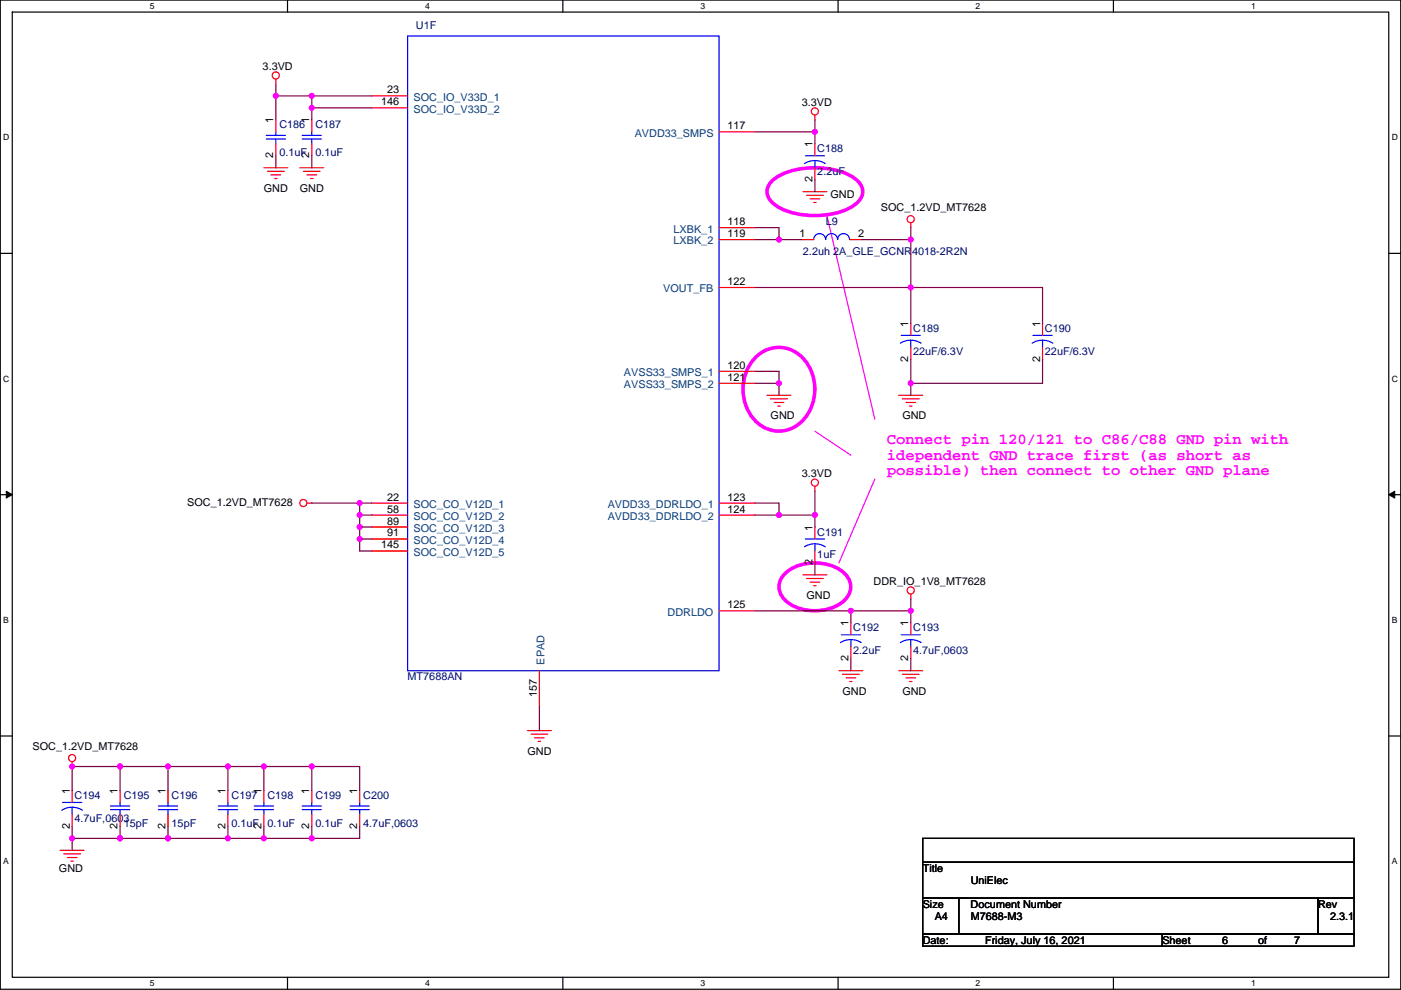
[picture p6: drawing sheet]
<svg xmlns="http://www.w3.org/2000/svg" width="297mm" height="210mm" viewBox="0 0 297 210" stroke-linecap="round" stroke-linejoin="round" font-family="sans-serif">
<path d="M.1 0h296.9v209.8h-296.9zM2.6 2.6h291.8v204.7h-291.8z" fill="none" stroke="#000" stroke-width=".25"/>
<g fill="#fff">
<path d="M31.8 .3h1v2h-1z"/>
<path d="M31.8 207.5h1v2.1h-1z"/>
</g>
<path d="M61 0v2.6M61 207.3v2.5" fill="none" stroke="#000" stroke-width=".25"/>
<g fill="#fff">
<path d="M90.1 .3h1v2h-1z"/>
<path d="M90.1 207.5h1v2.1h-1z"/>
</g>
<path d="M119.3 0v2.6M119.3 207.3v2.5" fill="none" stroke="#000" stroke-width=".25"/>
<g fill="#fff">
<path d="M148.5 .3h1v2h-1z"/>
<path d="M148.5 207.5h1v2.1h-1z"/>
</g>
<path d="M177.7 0v2.6M177.7 207.3v2.5" fill="none" stroke="#000" stroke-width=".25"/>
<g fill="#fff">
<path d="M206.9 .3h1v2h-1z"/>
<path d="M206.9 207.5h1v2.1h-1z"/>
</g>
<path d="M236.1 0v2.6M236.1 207.3v2.5" fill="none" stroke="#000" stroke-width=".25"/>
<g fill="#fff">
<path d="M265.2 .3h1v2h-1z"/>
<path d="M265.2 207.5h1v2.1h-1z"/>
<path d="M.7 28.2h1.3v2h-1.3z"/>
<path d="M295.1 28.2h1.3v2h-1.3z"/>
<path d="M.7 79.3h1.3v2.1h-1.3z"/>
<path d="M295.1 79.3h1.3v2.1h-1.3z"/>
</g>
<path d="M.1 53.7h2.5M294.4 53.7h2.6" fill="none" stroke="#000" stroke-width=".25"/>
<g fill="#fff">
<path d="M.7 130.5h1.2v2h-1.2z"/>
<path d="M295.1 130.5h1.2v2h-1.2z"/>
</g>
<path d="M.1 104.9h2.5M294.4 104.9h2.6" fill="none" stroke="#000" stroke-width=".25"/>
<path d="M1.3 104.2l1.3 .7-1.3 .7zM294.4 104.9l1.3-.7v1.4z" fill="#000" stroke="#000" stroke-width=".21"/>
<g fill="#fff">
<path d="M.7 181.7h1.2v2h-1.2z"/>
<path d="M295.1 181.7h1.2v2h-1.2z"/>
</g>
<path d="M.1 156.1h2.5M294.4 156.1h2.6M195.6 177.8h91.5v5.1h-91.5zM195.6 198.1h50.8v2.6h-50.8zM195.6 182.9h91.5v7.6h-91.5zM195.6 190.5h7.7v7.6h-7.7zM203.3 190.5h76.2v7.6h-76.2zM246.4 198.1h40.7v2.6h-40.7zM279.5 190.5h7.6v7.6h-7.6z" fill="none" stroke="#000" stroke-width=".25"/>
<path d="M163.4 38.7a11.8 11.8 0 0 1 8-3.1 15.4 15.4 0 0 1 10.1 2.5 3 3 0 0 1 0 5.1 16 16 0 0 1-12.7 2.1 9 9 0 0 1-5.8-3.3 2.78 2.78 0 0 1 .4-3.3zM160.5 75.5a7 7 0 0 1 11.2 2.6 9.6 9.6 0 0 1-3.6 12.6 7.3 7.3 0 0 1-10-4.7 9.8 9.8 0 0 1 2.4-10.5zM166.6 121.5a10.1 10.1 0 0 1 12.3 0 3.9 3.9 0 0 1-.8 6.5 10.3 10.3 0 0 1-11.5-.5 3.8 3.8 0 0 1 0-6z" fill="none" stroke="#f0f" stroke-width=".76"/>
<path d="M175.3 45.7l10.2 43.2M172.8 91.5l7.6 5M185.5 101.6l-7.6 17.8" fill="none" stroke="#f0f" stroke-width=".25"/>
<g fill="none" stroke="#f00" stroke-width=".25">
<path d="M58.5 16.8v1M55.9 35.6h5.1M56.7 36.3h3.6M57.5 37.1h2M58.2 37.9h.5M58.5 25.4v2.6M58.5 30.5v2.5M63.6 35.6h5M64.3 36.3h3.6M65.1 37.1h2M65.8 37.9h.6M66.1 25.4v2.6"/>
<path d="M66.1 30.5v2.5M78.8 20.3h7.6M78.8 22.9h7.6M152.5 28h7.6M172.8 24.4v1M172.8 30.5v2.5M172.8 35.6v2.5M152.5 50.8h7.6M152.5 48.3h7.6M170 50.8h2.5M170.2 40.7h5.1M171 41.4h3.6"/>
<path d="M171.8 42.2h2M172.5 42.9h.5M180.1 50.8h2.6M193.1 47.3v1M152.5 78.8h7.6M152.5 61h7.6M193.1 68.6v2.5M193.1 73.7v2.5M221 68.6v2.5M221 73.7v2.5M152.5 81.3h7.6M162.6 83.8h5.1"/>
<path d="M163.4 84.6h3.5M164.1 85.4h2.1M164.9 86.1h.5M190.6 83.8h5M191.3 84.6h3.6M192.1 85.4h2M192.8 86.1h.6M65.1 106.7h1M78.8 106.7h7.6M78.8 109.2h7.6M78.8 111.8h7.6M78.8 114.3h7.6"/>
<path d="M78.8 116.9h7.6M152.5 109.2h7.6M152.5 106.7h7.6M172.8 103.1v1.1M172.8 111.8v2.5M172.8 116.9v2.5M152.5 129.6h7.6M170.2 121.9h5.1M171 122.7h3.6M171.8 123.5h2M172.5 124.2h.5M180.4 132.1v2.5"/>
<path d="M180.4 137.2v2.5M193.1 126v1M193.1 132.1v2.5M193.1 137.2v2.5M111.8 155h5.1M112.6 155.7h3.5M113.3 156.5h2.1M114.1 157.2h.5M114.4 142.3v7.6M177.9 142.3h5M178.6 143h3.6M179.4 143.8h2"/>
<path d="M180.1 144.5h.6M190.6 142.3h5M191.3 143h3.6M192.1 143.8h2M192.8 144.5h.6M15.3 161.6v1M15.3 167.7v2.5M15.3 172.7v2.6M25.5 167.7v2.5M25.5 172.7v2.6M35.6 167.7v2.5M35.6 172.7v2.6"/>
<path d="M48.3 167.7v2.5M48.3 172.7v2.6M55.9 167.7v2.5M55.9 172.7v2.6M66.1 167.7v2.5M66.1 172.7v2.6M76.3 167.7v2.5M76.3 172.7v2.6M12.8 180.4h5M13.5 181.1h3.6M14.3 181.9h2M15 182.6h.6"/>
<circle cx="58.5" cy="16" r=".76"/>
<circle cx="172.8" cy="23.6" r=".76"/>
<circle cx="193.1" cy="46.5" r=".76"/>
<circle cx="64.3" cy="106.7" r=".76"/>
<circle cx="172.8" cy="102.4" r=".76"/>
<circle cx="193.1" cy="125.2" r=".76"/>
<circle cx="15.3" cy="160.8" r=".76"/>
</g>
<g fill="none" stroke="#00f" stroke-width=".25">
<path d="M86.4 7.6h66.1v134.7h-66.1zM56.4 28.7h4.1M56.4 29.5h4.1M58.5 29.5v1M58.5 28v.7M64.1 28.7h4M64.1 29.5h4M66.1 29.5v1M66.1 28v.7M170.6 34.7a4.1 4.1 0 0 1 4.4 0M170.7 33h4.1M172.8 34.1v1.5"/>
<path d="M175 50.8a1.26 1.26 0 0 0-1.2-1.2 1.26 1.26 0 0 0-1.3 1.2M177.6 50.8a1.26 1.26 0 0 0-1.3-1.2 1.26 1.26 0 0 0-1.2 1.2M180.1 50.8a1.26 1.26 0 0 0-1.2-1.2 1.26 1.26 0 0 0-1.3 1.2M190.9 72.8a4.1 4.1 0 0 1 4.4 0M191.1 71.1h4M193.1 72.2v1.5M218.8 72.8a4.1 4.1 0 0 1 4.4 0M219 71.1h4.1M221 72.2v1.5M170.6 116a4.1 4.1 0 0 1 4.4 0M170.7 114.3h4.1M172.8 115.3v1.6"/>
<path d="M178.2 136.3a4.1 4.1 0 0 1 4.4 0M178.4 134.6h4M180.4 135.7v1.5M190.9 136.3a4.1 4.1 0 0 1 4.4 0M191.1 134.6h4M193.1 135.7v1.5M13.1 171.9a4.1 4.1 0 0 1 4.4 0M13.3 170.2h4M15.3 171.2v1.5M23.4 171h4.1M23.4 171.7h4.1M25.5 171.7v1"/>
<path d="M25.5 170.2v.8M33.6 171h4.1M33.6 171.7h4.1M35.6 171.7v1M35.6 170.2v.8M46.3 171h4.1M46.3 171.7h4.1M48.3 171.7v1M48.3 170.2v.8M53.9 171h4.1M53.9 171.7h4.1M55.9 171.7v1"/>
<path d="M55.9 170.2v.8M64.1 171h4M64.1 171.7h4M66.1 171.7v1M66.1 170.2v.8M74.2 171h4.1M74.2 171.7h4.1M76.3 171.7v1M76.3 170.2v.8"/>
</g>
<g fill="none" stroke="#800040" stroke-width=".25">
<path d="M58.5 17.8v2.5M58.5 20.3v5.1M58.5 33v2.6M58.5 20.3h7.6v2.6M66.1 33v2.6M66.1 22.9h12.7M66.1 22.9v2.5M66.1 20.3h12.7M160.1 28h12.7M172.8 25.4v2.6M172.8 38.1v2.6M172.8 28v2.5"/>
<path d="M160.1 48.3h5.1v2.5M160.1 50.8h5.1M165.2 50.8h4.8M182.7 50.8h10.4M193.1 48.3v2.5M193.1 50.8v10.2M160.1 78.8h5.1v2.5M160.1 61h33M193.1 61h27.9v7.6M193.1 61v7.6M193.1 76.2v5.1M221 76.2v5.1h-27.9"/>
<path d="M160.1 81.3h5.1M165.2 81.3v2.5M193.1 81.3v2.5M66.1 106.7h10.2M76.3 106.7v2.5M76.3 109.2h2.5M76.3 111.8h2.5M76.3 114.3h2.5M76.3 106.7h2.5M76.3 109.2v2.6M76.3 111.8v2.5M76.3 114.3v2.6h2.5"/>
<path d="M160.1 109.2h5.1M160.1 106.7h5.1v2.5M165.2 109.2h7.6M172.8 109.2v2.6M172.8 119.4v2.5M172.8 104.2v5M160.1 129.6h20.3v2.5M180.4 139.7v2.6M180.4 129.6h12.7M193.1 127v2.6M193.1 139.7v2.6M193.1 129.6v2.5"/>
<path d="M114.4 149.9v5.1M15.3 177.8v2.6M15.3 175.3v2.5M15.3 177.8h10.2M25.5 162.6h-10.2v5.1M25.5 162.6h22.8M25.5 177.8h10.1M25.5 162.6v5.1M25.5 175.3v2.5M35.6 177.8h12.7M35.6 175.3v2.5M35.6 162.6v5.1"/>
<path d="M48.3 177.8h7.6M48.3 162.6h17.8M48.3 175.3v2.5M48.3 162.6v5.1M55.9 175.3v2.5M55.9 162.6v5.1M55.9 177.8h10.2M66.1 162.6h10.2v5.1M66.1 175.3v2.5M66.1 162.6v5.1M76.3 175.3v2.5h-10.2"/>
</g>
<g fill="#f0f" stroke="#f0f" stroke-width=".25">
<circle cx="66.1" cy="22.9" r=".5"/>
<circle cx="66.1" cy="20.3" r=".5"/>
<circle cx="76.2" cy="111.8" r=".5"/>
<circle cx="76.2" cy="109.2" r=".5"/>
<circle cx="76.2" cy="114.3" r=".5"/>
<circle cx="58.5" cy="20.3" r=".5"/>
<circle cx="172.8" cy="27.9" r=".5"/>
<circle cx="165.1" cy="50.8" r=".5"/>
<circle cx="25.4" cy="162.6" r=".5"/>
<circle cx="15.3" cy="162.6" r=".5"/>
<circle cx="25.4" cy="177.8" r=".5"/>
<circle cx="15.3" cy="177.8" r=".5"/>
<circle cx="35.6" cy="177.8" r=".5"/>
<circle cx="48.3" cy="162.6" r=".5"/>
<circle cx="35.6" cy="162.6" r=".5"/>
<circle cx="66.1" cy="177.8" r=".5"/>
<circle cx="55.9" cy="162.6" r=".5"/>
<circle cx="193.1" cy="129.5" r=".5"/>
<circle cx="180.4" cy="129.5" r=".5"/>
<circle cx="193.1" cy="61" r=".5"/>
<circle cx="165.1" cy="81.3" r=".5"/>
<circle cx="193.1" cy="81.3" r=".5"/>
<circle cx="172.8" cy="109.2" r=".5"/>
<circle cx="165.1" cy="109.2" r=".5"/>
<circle cx="66.1" cy="162.6" r=".5"/>
<circle cx="55.9" cy="177.8" r=".5"/>
<circle cx="48.3" cy="177.8" r=".5"/>
<circle cx="193.1" cy="50.8" r=".5"/>
<circle cx="76.2" cy="106.7" r=".5"/>
</g>
<g font-size="3.3" fill="#f0f">
<text x="188" y="94.2">Connect pin 120/121 to C86/C88 GND pin with</text>
<text x="188" y="97.5">idependent GND trace first (as short as</text>
<text x="188" y="100.8">possible) then connect to other GND plane</text>
</g>
<g font-size="2.3" fill="#000080">
<text x="88.2" y="6.1">U1F</text>
<text x="59.2" y="27.2">C186</text>
<text x="66.9" y="27.2">C187</text>
<text x="59.2" y="33.1">0.1uF</text>
<text x="66.9" y="33.1">0.1uF</text>
<text x="173.3" y="32.3">C188</text>
<text x="173.3" y="37.1">2.2uF</text>
<text x="175.1" y="47.8">L9</text>
<text x="170.2" y="54.1">2.2uh 2A_GLE_GCNR4018-2R2N</text>
<text x="193.6" y="70.4">C189</text>
<text x="221.5" y="70.4">C190</text>
<text x="193.6" y="75.2">22uF/6.3V</text>
<text x="221.5" y="75.2">22uF/6.3V</text>
<text x="173.3" y="113.6">C191</text>
<text x="173.3" y="118.4">1uF</text>
<text x="180.9" y="133.9">C192</text>
<text x="193.6" y="133.9">C193</text>
<text x="180.9" y="138.7">2.2uF</text>
<text x="193.6" y="138.7">4.7uF,0603</text>
<text x="86.4" y="144.3">MT7688AN</text>
<text x="15.8" y="169.5">C194</text>
<text x="26.2" y="169.5">C195</text>
<text x="36.4" y="169.5">C196</text>
<text x="49.1" y="169.5">C197</text>
<text x="56.7" y="169.5">C198</text>
<text x="66.9" y="169.5">C199</text>
<text x="77" y="169.5">C200</text>
<text x="15.8" y="174.3">4.7uF,0603</text>
<text x="26.2" y="175.3">15pF</text>
<text x="36.4" y="175.3">15pF</text>
<text x="49.1" y="175.3">0.1uF</text>
<text x="56.7" y="175.3">0.1uF</text>
<text x="66.9" y="175.3">0.1uF</text>
<text x="77" y="175.3">4.7uF,0603</text>
</g>
<g font-size="2.3">
<text x="55.7" y="14.8">3.3VD</text>
<text x="80.8" y="22.4">146</text>
<text x="82.1" y="19.8">23</text>
<text x="170" y="22.4">3.3VD</text>
<text x="58" y="26.2" transform="rotate(-90 58 26.2)">1</text>
<text x="65.6" y="26.2" transform="rotate(-90 65.6 26.2)">1</text>
<text x="154.2" y="27.4">117</text>
<text x="58" y="33.6" transform="rotate(-90 58 33.6)">2</text>
<text x="65.6" y="33.6" transform="rotate(-90 65.6 33.6)">2</text>
<text x="172.3" y="31.3" transform="rotate(-90 172.3 31.3)">1</text>
<text x="55.9" y="40.7">GND</text>
<text x="63.6" y="40.7">GND</text>
<text x="172.3" y="38.7" transform="rotate(-90 172.3 38.7)">2</text>
<text x="176.1" y="42">GND</text>
<text x="154.2" y="47.8">118</text>
<text x="186.8" y="44.7">SOC_1.2VD_MT7628</text>
<text x="154.2" y="50.3">119</text>
<text x="169.5" y="50.3">1</text>
<text x="181.9" y="50.3">2</text>
<text x="154.2" y="60.5">122</text>
<text x="192.6" y="69.4" transform="rotate(-90 192.6 69.4)">1</text>
<text x="220.5" y="69.4" transform="rotate(-90 220.5 69.4)">1</text>
<text x="192.6" y="76.8" transform="rotate(-90 192.6 76.8)">2</text>
<text x="220.5" y="76.8" transform="rotate(-90 220.5 76.8)">2</text>
<text x="154.2" y="78.2">120</text>
<text x="154.2" y="80.8">121</text>
<text x="163.4" y="88.9">GND</text>
<text x="191.3" y="88.9">GND</text>
<text x="170" y="101.1">3.3VD</text>
<text x="39.7" y="107.2">SOC_1.2VD_MT7628</text>
<text x="82.1" y="106.2">22</text>
<text x="154.2" y="106.2">123</text>
<text x="82.1" y="108.7">58</text>
<text x="82.1" y="111.3">89</text>
<text x="82.1" y="113.8">91</text>
<text x="154.2" y="108.7">124</text>
<text x="172.3" y="112.5" transform="rotate(-90 172.3 112.5)">1</text>
<text x="80.8" y="116.3">145</text>
<text x="172.3" y="119.9" transform="rotate(-90 172.3 119.9)">2</text>
<text x="185.2" y="124">DDR_IO_1V8_MT7628</text>
<text x="154.2" y="129">125</text>
<text x="171" y="127">GND</text>
<text x="179.9" y="132.9" transform="rotate(-90 179.9 132.9)">1</text>
<text x="192.6" y="132.9" transform="rotate(-90 192.6 132.9)">1</text>
<text x="179.9" y="140.3" transform="rotate(-90 179.9 140.3)">2</text>
<text x="192.6" y="140.3" transform="rotate(-90 192.6 140.3)">2</text>
<text x="113.8" y="147.9" transform="rotate(-90 113.8 147.9)">157</text>
<text x="178.6" y="147.4">GND</text>
<text x="191.3" y="147.4">GND</text>
<text x="6.9" y="159">SOC_1.2VD_MT7628</text>
<text x="111.8" y="160.1">GND</text>
<text x="14.8" y="168.4" transform="rotate(-90 14.8 168.4)">1</text>
<text x="24.9" y="168.4" transform="rotate(-90 24.9 168.4)">1</text>
<text x="35.1" y="168.4" transform="rotate(-90 35.1 168.4)">1</text>
<text x="47.8" y="168.4" transform="rotate(-90 47.8 168.4)">1</text>
<text x="55.4" y="168.4" transform="rotate(-90 55.4 168.4)">1</text>
<text x="65.6" y="168.4" transform="rotate(-90 65.6 168.4)">1</text>
<text x="75.7" y="168.4" transform="rotate(-90 75.7 168.4)">1</text>
<text x="14.8" y="175.8" transform="rotate(-90 14.8 175.8)">2</text>
<text x="24.9" y="175.8" transform="rotate(-90 24.9 175.8)">2</text>
<text x="35.1" y="175.8" transform="rotate(-90 35.1 175.8)">2</text>
<text x="47.8" y="175.8" transform="rotate(-90 47.8 175.8)">2</text>
<text x="55.4" y="175.8" transform="rotate(-90 55.4 175.8)">2</text>
<text x="65.6" y="175.8" transform="rotate(-90 65.6 175.8)">2</text>
<text x="75.7" y="175.8" transform="rotate(-90 75.7 175.8)">2</text>
<text x="12.5" y="185">GND</text>
<text x="195.6" y="185">Title</text>
<text x="205.8" y="187.5">UniElec</text>
<text x="195.6" y="192.6">Size</text>
<text x="198.2" y="195.1">A4</text>
<text x="205.8" y="192.6">Document Number</text>
<text x="205.8" y="195.1">M7688-M3</text>
<text x="279.5" y="192.6">Rev</text>
<text x="282" y="195.1">2.3.1</text>
<text x="195.6" y="200.2">Date:</text>
<text x="208.8" y="200.2">Friday, July 16, 2021</text>
<text x="246.4" y="200.2">Sheet</text>
<text x="259.1" y="200.2">6</text>
<text x="266.8" y="200.2">of</text>
<text x="274.4" y="200.2">7</text>
</g>
<g font-size="2.3" fill="#004080">
<text x="87.7" y="21.4">SOC_IO_V33D_1</text>
<text x="87.7" y="23.9">SOC_IO_V33D_2</text>
<text x="134.6" y="29">AVDD33_SMPS</text>
<text x="142.8" y="51.9">LXBK_2</text>
<text x="142.8" y="49.3">LXBK_1</text>
<text x="140.6" y="62">VOUT_FB</text>
<text x="132.3" y="79.8">AVSS33_SMPS_1</text>
<text x="132.3" y="82.3">AVSS33_SMPS_2</text>
<text x="87.7" y="107.7">SOC_CO_V12D_1</text>
<text x="128.8" y="107.7">AVDD33_DDRLDO_1</text>
<text x="87.7" y="110.3">SOC_CO_V12D_2</text>
<text x="87.7" y="112.8">SOC_CO_V12D_3</text>
<text x="128.8" y="110.3">AVDD33_DDRLDO_2</text>
<text x="87.7" y="115.4">SOC_CO_V12D_4</text>
<text x="87.7" y="117.9">SOC_CO_V12D_5</text>
<text x="141.5" y="130.6">DDRLDO</text>
<text x="115.4" y="141" transform="rotate(-90 115.4 141)">EPAD</text>
</g>
<g font-size="1.8">
<text x="31.8" y="1.9">5</text>
<text x="90.1" y="1.9">4</text>
<text x="148.5" y="1.9">3</text>
<text x="206.9" y="1.9">2</text>
<text x="265.2" y="1.9">1</text>
<text x=".7" y="29.8">D</text>
<text x="295.1" y="29.8">D</text>
<text x=".7" y="81">C</text>
<text x="295.1" y="81">C</text>
<text x=".7" y="132.1">B</text>
<text x="295.1" y="132.1">B</text>
<text x=".7" y="183.3">A</text>
<text x="295.1" y="183.3">A</text>
<text x="31.8" y="209.2">5</text>
<text x="90.1" y="209.2">4</text>
<text x="148.5" y="209.2">3</text>
<text x="206.9" y="209.2">2</text>
<text x="265.2" y="209.2">1</text>
</g>
</svg>
